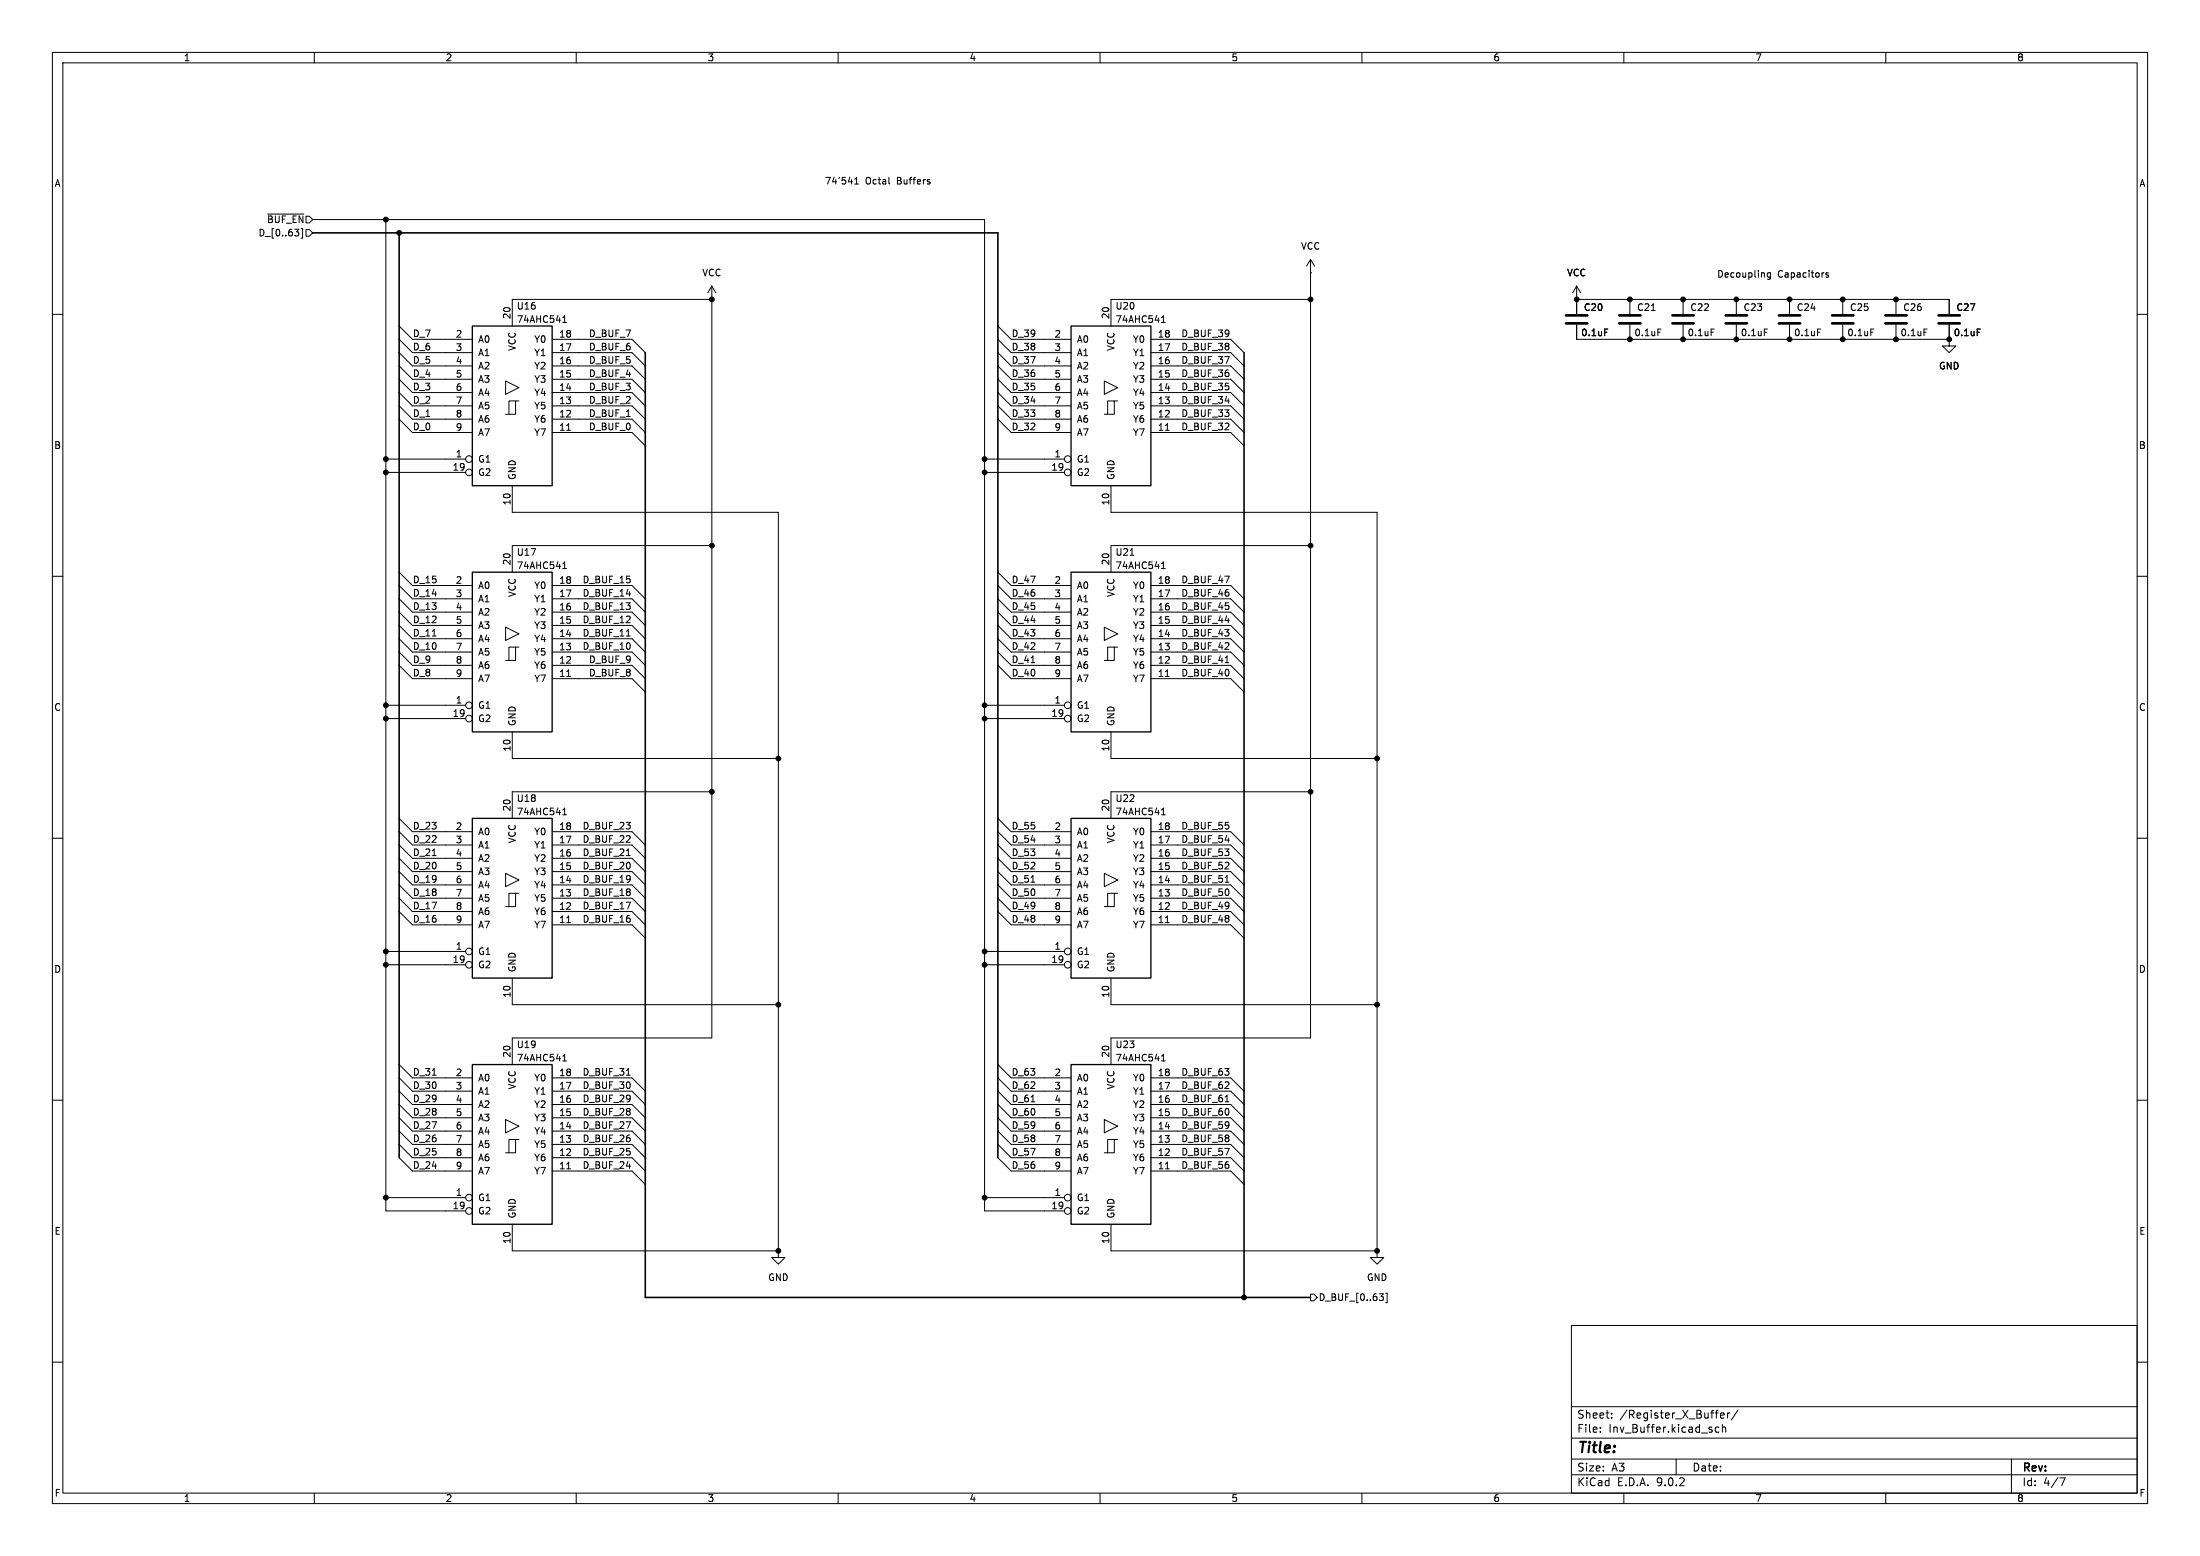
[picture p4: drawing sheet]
<svg xmlns="http://www.w3.org/2000/svg" width="420mm" height="297mm" viewBox="0 0 420 297" stroke-linecap="round" stroke-linejoin="round" font-family="sans-serif">
<g fill="none" stroke="#000" stroke-width=".19">
<path d="M10 10h400v277h-400zM12 12h396v273h-396zM60 10v2M110 10v2M160 10v2M210 10v2M260 10v2M310 10v2M360 10v2M163.2 35.1h.7M163.2 34.2l.3-.3v1.2M169.8 35.1h.1"/>
<path d="M177.4 34.7l.2 .2-.2 .2M177.4 34.3h.1M51.1 40.9h6.9M56.3 43.8h.7l-.4 .4M56.9 44.3l.1 .2-.1 .5M57.8 43.6v1.9h-.3M58.4 43.8h.7l.6 .7-.6 .6h-.7zM59.7 41.9h128.3v189.2h15.2M73.7 41.9v189.2h15.2M135.9 57.2h.1M135.9 57.2h-38.1v5M135.9 54.6v143.5h-38.1v5.1"/>
<path d="M135.9 54.6l-.8 1.3M135.9 54.6l.8 1.3M250.2 52.1h.1M250.2 57.2h-38.1v5M250.2 49.5v148.6h-38.1v5.1M250.2 49.5l-.8 1.3M250.2 49.5l.8 1.3M301 57.2h.1M301 54.6v5.3M301 54.6l-.8 1.3M301 54.6l.8 1.3M301 57.2h71.1v2.7"/>
<path d="M311.1 57.2v2.7M315.3 59.3h.7M321.3 57.2v2.7M331.5 57.2v2.7M338 52.1v1l-.3 .2h-.3M338 52.1h-.4l-.2 .2 .1 .5h.5M341.6 57.2v2.7M349 52.1h-.3l-.1 .1v.2l.4 .1v.3h-.4M351.8 57.2v2.7M361.9 57.2v2.7M10 60h2M76.2 62.2l2.5 2.6h11.5"/>
<path d="M76.2 64.8l2.5 2.5h11.5M76.2 67.3l2.5 2.6h11.5M76.2 69.9l2.5 2.5h11.5M76.2 72.4l2.5 2.5h11.5M76.2 74.9l2.5 2.6h11.5M76.2 77.5l2.5 2.5h11.5M96.5 72.7l2.6 1.3-2.6 1.3zM98.4 76.5h-1.2v2.6M99.1 76.5h-.7v2.6h-1.9M105.4 64.8h15.2l2.6 2.5M105.4 67.3h15.2l2.6 2.6M105.4 69.9h15.2l2.6 2.5"/>
<path d="M105.4 72.4h15.2l2.6 2.5M105.4 74.9h15.2l2.6 2.6M105.4 77.5h15.2l2.6 2.5M107.4 61.5h.8M107.4 60.6l.4-.3v1.2M190.5 62.2l2.5 2.6h11.5M190.5 64.8l2.5 2.5h11.5M190.5 67.3l2.5 2.6h11.5M190.5 69.9l2.5 2.5h11.5M190.5 72.4l2.5 2.5h11.5M190.5 74.9l2.5 2.6h11.5M190.5 77.5l2.5 2.5h11.5"/>
<path d="M210.8 72.7l2.6 1.3-2.6 1.3zM212.7 76.5h-1.2v2.6M213.4 76.5h-.7v2.6h-1.9M219.7 64.8h15.2l2.6 2.5M219.7 67.3h15.2l2.6 2.6M219.7 69.9h15.2l2.6 2.5M219.7 72.4h15.2l2.6 2.5M219.7 74.9h15.2l2.6 2.6M219.7 77.5h15.2l2.6 2.5M221.7 60.6l.4-.3v1.2M221.7 61.5h.8M301 62v2.8h71.1"/>
<path d="M306.3 62.8h.6M311.1 62v2.8M316.5 62.8h.6M321.3 62v2.8M326.7 62.8h.6M331.5 62v2.8M336.8 62.8h.6M341.6 62v2.8M347 62.8h.6M351.8 62v2.8M357.1 62.8h.6M361.9 62v2.8"/>
<path d="M367.3 62.8h.6M372.1 64.8v1.2h1.3l-1.3 1.3-1.3-1.3h1.3M372.1 64.8h.1M372.1 62v2.8M377.5 62.8h.6M408 60h2M73.7 87.6h15.2M73.7 90.2h15.2M76.2 80l2.5 2.6h11.5M97.8 92.7v5.1h50.8v141M105.4 80h15.2l2.6 2.6M105.4 82.6h15.2l2.6 2.5"/>
<path d="M108.2 82.1h.7M188 87.6h15.2M188 90.2h15.2M190.5 80l2.5 2.6h11.5M212.1 92.7v5.1h50.8v141M219.7 80h15.2l2.6 2.6M219.7 82.6h15.2l2.6 2.5M222.5 82.1h.7M10 110h2M76.2 109.2l2.5 2.6h11.5M76.2 111.8l2.5 2.5h11.5M76.2 114.3l2.5 2.5h11.5"/>
<path d="M76.2 116.8l2.5 2.6h11.5M76.2 119.4l2.5 2.5h11.5M96.5 119.7l2.6 1.3-2.6 1.3zM105.4 111.8h15.2l2.6 2.5M105.4 114.3h15.2l2.6 2.5M105.4 116.8h15.2l2.6 2.6M105.4 119.4h15.2l2.6 2.5M107.4 107.6l.4-.3v1.2M107.4 108.5h.8M135.9 104.1h-38.1v5.1M190.5 109.2l2.5 2.6h11.5M190.5 111.8l2.5 2.5h11.5"/>
<path d="M190.5 114.3l2.5 2.5h11.5M190.5 116.8l2.5 2.6h11.5M190.5 119.4l2.5 2.5h11.5M210.8 119.7l2.6 1.3-2.6 1.3zM215.7 106h.8M219.7 111.8h15.2l2.6 2.5M219.7 114.3h15.2l2.6 2.5M219.7 116.8h15.2l2.6 2.6M219.7 119.4h15.2l2.6 2.5M221.7 107.6l.4-.3v1.2M221.7 108.5h.8M250.2 104.1h-38.1v5.1"/>
<path d="M408 110h2M73.7 134.6h15.2M73.7 137.2h15.2M76.2 121.9l2.5 2.6h11.5M76.2 124.5l2.5 2.5h11.5M76.2 127l2.5 2.5h11.5M82.5 121.4h.8M97.8 139.7v5.1h50.8M98.4 123.5h-1.2v2.6M99.1 123.5h-.7v2.6h-1.9M105.4 121.9h15.2l2.6 2.6M105.4 124.5h15.2l2.6 2.5"/>
<path d="M105.4 127h15.2l2.6 2.5M105.4 129.5h15.2l2.6 2.6M108.2 129.1h.7M119.6 121.4h.7M188 134.6h15.2M188 137.2h15.2M190.5 121.9l2.5 2.6h11.5M190.5 124.5l2.5 2.5h11.5M190.5 127l2.5 2.5h11.5M196.8 126.5h.8M212.1 139.7v5.1h50.8M212.7 123.5h-1.2v2.6"/>
<path d="M213.4 123.5h-.7v2.6h-1.9M219.7 121.9h15.2l2.6 2.6M219.7 124.5h15.2l2.6 2.5M219.7 127h15.2l2.6 2.5M219.7 129.5h15.2l2.6 2.6M222.5 129.1h.7M233.9 126.5h.7M10 160h2M76.2 156.2l2.5 2.6h11.5M76.2 158.8l2.5 2.5h11.5M105.4 158.8h15.2l2.6 2.5M107.4 155.5h.8"/>
<path d="M107.4 154.6l.4-.4v1.3M135.9 151.1h-38.1v5.1M190.5 156.2l2.5 2.6h11.5M190.5 158.8l2.5 2.5h11.5M219.7 158.8h15.2l2.6 2.5M221.7 155.5h.8M221.7 154.6l.4-.4v1.3M250.2 151.1h-38.1v5.1M408 160h2M76.2 161.3l2.5 2.5h11.5M76.2 163.8l2.5 2.6h11.5M76.2 166.4l2.5 2.5h11.5"/>
<path d="M76.2 168.9l2.5 2.6h11.5M76.2 171.5l2.5 2.5h11.5M76.2 174l2.5 2.5h11.5M82.5 163.3h.8M96.5 166.7l2.6 1.3-2.6 1.2zM98.4 170.5h-1.2v2.6M99.1 170.5h-.7v2.6h-1.9M105.4 161.3h15.2l2.6 2.5M105.4 163.8h15.2l2.6 2.6M105.4 166.4h15.2l2.6 2.5M105.4 168.9h15.2l2.6 2.6M105.4 171.5h15.2l2.6 2.5"/>
<path d="M105.4 174h15.2l2.6 2.5M105.4 176.5h15.2l2.6 2.6M108.2 176.1h.7M119.6 163.3h.7M190.5 161.3l2.5 2.5h11.5M190.5 163.8l2.5 2.6h11.5M190.5 166.4l2.5 2.5h11.5M190.5 168.9l2.5 2.6h11.5M190.5 171.5l2.5 2.5h11.5M190.5 174l2.5 2.5h11.5M196.8 168.4h.8M210.8 166.7l2.6 1.3-2.6 1.2z"/>
<path d="M212.7 170.5h-1.2v2.6M213.4 170.5h-.7v2.6h-1.9M219.7 161.3h15.2l2.6 2.5M219.7 163.8h15.2l2.6 2.6M219.7 166.4h15.2l2.6 2.5M219.7 168.9h15.2l2.6 2.6M219.7 171.5h15.2l2.6 2.5M219.7 174h15.2l2.6 2.5M219.7 176.5h15.2l2.6 2.6M222.5 176.1h.7M233.9 168.4h.7M73.7 181.6h15.2"/>
<path d="M73.7 184.2h15.2M97.8 186.7v5.1h50.8M188 181.6h15.2M188 184.2h15.2M212.1 186.7v5.1h50.8M10 210h2M76.2 203.2l2.5 2.5h11.5M76.2 205.7l2.5 2.6h11.5M76.2 208.3l2.5 2.5h11.5M76.2 210.8l2.5 2.6h11.5M76.2 213.4l2.5 2.5h11.5M76.2 215.9l2.5 2.5h11.5"/>
<path d="M76.2 218.4l2.5 2.6h11.5M82.5 205.2h.8M96.5 213.7l2.6 1.3-2.6 1.2zM98.4 217.5h-1.2v2.5M99.1 217.5h-.7v2.5h-1.9M105.4 205.7h15.2l2.6 2.6M105.4 208.3h15.2l2.6 2.5M105.4 210.8h15.2l2.6 2.6M105.4 213.4h15.2l2.6 2.5M105.4 215.9h15.2l2.6 2.5M105.4 218.4h15.2l2.6 2.6M107.4 202.5h.8"/>
<path d="M107.4 201.6l.4-.4v1.3M119.6 205.2h.7M190.5 203.2l2.5 2.5h11.5M190.5 205.7l2.5 2.6h11.5M190.5 208.3l2.5 2.5h11.5M190.5 210.8l2.5 2.6h11.5M190.5 213.4l2.5 2.5h11.5M190.5 215.9l2.5 2.5h11.5M190.5 218.4l2.5 2.6h11.5M196.8 210.3h.8M210.8 213.7l2.6 1.3-2.6 1.2zM212.7 217.5h-1.2v2.5"/>
<path d="M213.4 217.5h-.7v2.5h-1.9M219.7 205.7h15.2l2.6 2.6M219.7 208.3h15.2l2.6 2.5M219.7 210.8h15.2l2.6 2.6M219.7 213.4h15.2l2.6 2.5M219.7 215.9h15.2l2.6 2.5M219.7 218.4h15.2l2.6 2.6M221.7 201.6l.4-.4v1.3M221.7 202.5h.8M233.9 210.3h.7M408 210h2M73.7 228.6h15.2"/>
<path d="M76.2 221l2.5 2.5h11.5M97.8 233.7v5.1h50.8M105.4 221h15.2l2.6 2.5M105.4 223.5h15.2l2.6 2.6M108.2 223.1h.7M148.6 238.8v1.2h1.3l-1.3 1.3-1.3-1.3h1.3M148.6 238.8h.1M188 228.6h15.2M190.5 221l2.5 2.5h11.5M212.1 233.7v5.1h50.8M219.7 221h15.2l2.6 2.5M219.7 223.5h15.2l2.6 2.6"/>
<path d="M222.5 223.1h.7M262.9 238.8v1.2h1.3l-1.3 1.3-1.3-1.3h1.3M262.9 238.8h.1M250.2 247h.6l.7 .6-.7 .7h-.6zM263.3 247h.8l-.4 .4M263.8 247.4l.3 .3v.3l-.3 .2M264.5 246.8h.3v1.9h-.3M300 253h108v32h-108zM10 260h2M300 278.5h108M300 274.5h108M300 268.5h108"/>
<path d="M305.5 273.2v.2M305.5 272.5v.1M307.7 270.5v.2M307.7 269.8v.1M320 278.5v3M328.2 272.5l-.5-.1-.3 .3 .2 .6h.6M328.4 270.2l.8-.2-.1-.2-.4-.1-.3 .2 .1 .7h.6M328.8 272.5l.2-.1 .4 .1v.9M328.8 271.9v1.5M329.8 269.7v1M330.2 269.7l-.3 .1-.1 .2M331.8 269.1l-1.3 1.9"/>
<path d="M384 278.5v6.5M408 260h2M60 285v2M110 285v2M160 285v2M210 285v2M260 285v2M300 281.5h108M310 285v2M360 285v2M393.2 282.1h1l-.6 1.5"/>
<circle cx="89.5" cy="90.2" r=".63"/>
<circle cx="89.5" cy="87.6" r=".63"/>
<circle cx="203.8" cy="90.2" r=".63"/>
<circle cx="203.8" cy="87.6" r=".63"/>
<circle cx="89.5" cy="137.2" r=".63"/>
<circle cx="89.5" cy="134.6" r=".63"/>
<circle cx="203.8" cy="137.2" r=".63"/>
<circle cx="203.8" cy="134.6" r=".63"/>
<circle cx="89.5" cy="181.6" r=".63"/>
<circle cx="89.5" cy="184.1" r=".63"/>
<circle cx="203.8" cy="181.6" r=".63"/>
<circle cx="203.8" cy="184.1" r=".63"/>
<circle cx="89.5" cy="228.6" r=".63"/>
<circle cx="89.5" cy="231.1" r=".63"/>
<circle cx="203.8" cy="231.1" r=".63"/>
<circle cx="203.8" cy="228.6" r=".63"/>
</g>
<path d="M90.2 62.2h15.2v30.5h-15.2zM204.5 62.2h15.2v30.5h-15.2zM90.2 109.2h15.2v30.5h-15.2zM204.5 109.2h15.2v30.5h-15.2zM90.2 156.2h15.2v30.5h-15.2zM204.5 156.2h15.2v30.5h-15.2zM90.2 203.2h15.2v30.5h-15.2zM204.5 203.2h15.2v30.5h-15.2z" fill="none" stroke="#000" stroke-width=".25"/>
<g fill="none" stroke="#000" stroke-width=".51">
<path d="M299 60.2h4M299 61.7h4M309.1 60.2h4.1M309.1 61.7h4.1M319.3 60.2h4M319.3 61.7h4M329.4 60.2h4.1M329.4 61.7h4.1M339.6 60.2h4.1M339.6 61.7h4.1M349.8 60.2h4M349.8 61.7h4"/>
<path d="M359.9 60.2h4.1M359.9 61.7h4.1M370.1 60.2h4M370.1 61.7h4"/>
</g>
<path d="M59.7 44.5h130.8v176.5M76.2 44.5v176.5M123.2 67.3v180.3h127M237.5 67.3v180.3" fill="none" stroke="#000" stroke-width=".3"/>
<g fill="#000" stroke="#000" stroke-width=".19">
<circle cx="73.7" cy="41.9" r=".46"/>
<circle cx="76.2" cy="44.5" r=".46"/>
<circle cx="135.9" cy="57.2" r=".46"/>
<circle cx="250.2" cy="57.2" r=".46"/>
<circle cx="301" cy="57.2" r=".46"/>
<circle cx="311.1" cy="57.2" r=".46"/>
<circle cx="321.3" cy="57.2" r=".46"/>
<circle cx="331.5" cy="57.2" r=".46"/>
<circle cx="341.6" cy="57.2" r=".46"/>
<circle cx="351.8" cy="57.2" r=".46"/>
<circle cx="361.9" cy="57.2" r=".46"/>
<circle cx="311.1" cy="64.8" r=".46"/>
<circle cx="321.3" cy="64.8" r=".46"/>
<circle cx="331.5" cy="64.8" r=".46"/>
<circle cx="341.6" cy="64.8" r=".46"/>
<circle cx="351.8" cy="64.8" r=".46"/>
<circle cx="361.9" cy="64.8" r=".46"/>
<circle cx="372.1" cy="64.8" r=".46"/>
<circle cx="73.7" cy="87.6" r=".46"/>
<circle cx="73.7" cy="90.2" r=".46"/>
<circle cx="188" cy="90.2" r=".46"/>
<circle cx="188" cy="87.6" r=".46"/>
<circle cx="135.9" cy="104.1" r=".46"/>
<circle cx="250.2" cy="104.1" r=".46"/>
<circle cx="73.7" cy="137.2" r=".46"/>
<circle cx="73.7" cy="134.6" r=".46"/>
<circle cx="188" cy="134.6" r=".46"/>
<circle cx="188" cy="137.2" r=".46"/>
<circle cx="135.9" cy="151.1" r=".46"/>
<circle cx="148.6" cy="144.8" r=".46"/>
<circle cx="250.2" cy="151.1" r=".46"/>
<circle cx="262.9" cy="144.8" r=".46"/>
<circle cx="73.7" cy="181.6" r=".46"/>
<circle cx="73.7" cy="184.2" r=".46"/>
<circle cx="148.6" cy="191.8" r=".46"/>
<circle cx="188" cy="181.6" r=".46"/>
<circle cx="188" cy="184.2" r=".46"/>
<circle cx="262.9" cy="191.8" r=".46"/>
<circle cx="73.7" cy="228.6" r=".46"/>
<circle cx="148.6" cy="238.8" r=".46"/>
<circle cx="188" cy="228.6" r=".46"/>
<circle cx="262.9" cy="238.8" r=".46"/>
<circle cx="237.5" cy="247.6" r=".46"/>
</g>
<text font-size="2.8" x="301" y="277.9">Title:</text>
<g font-size="2.1">
<text x="301" y="273.7">File:</text>
<text x="301" y="271">Sheet:</text>
<text x="307.1" y="273.7">Inv_Buffer.kicad_sch</text>
<text x="309.2" y="271">/Register_X_Buffer/</text>
<text x="301" y="281.1">Size:</text>
<text x="307.6" y="281.1">A3</text>
<text x="323" y="281.1">Date:</text>
<text x="386" y="281.3">Rev:</text>
<text x="301" y="283.9">KiCad</text>
<text x="308.7" y="283.9">E.D.A.</text>
<text x="316.3" y="283.9">9.0.2</text>
<text x="386" y="283.9">Id:</text>
<text x="390.1" y="283.9">4/7</text>
</g>
<g font-size="1.8">
<text x="35" y="11.9">1</text>
<text x="85" y="11.9">2</text>
<text x="135" y="11.9">3</text>
<text x="185" y="11.9">4</text>
<text x="235" y="11.9">5</text>
<text x="285" y="11.9">6</text>
<text x="335" y="11.9">7</text>
<text x="385" y="11.9">8</text>
<text x="10.3" y="35.9">A</text>
<text x="157.4" y="35.4">74'541</text>
<text x="165.2" y="35.4">Octal</text>
<text x="171.3" y="35.4">Buffers</text>
<text x="408.3" y="35.9">A</text>
<text x="49.3" y="45.3">D_[0..63]</text>
<text x="50.9" y="42.8">~{BUF_EN}</text>
<text x="248.3" y="47.9">VCC</text>
<text x="134" y="52.9">VCC</text>
<text x="299.1" y="52.9">VCC</text>
<text x="327.7" y="53.2">Decoupling</text>
<text x="339.3" y="53.2">Capacitors</text>
<text x="98.6" y="59.3">U16</text>
<text x="212.9" y="59.3">U20</text>
<text x="302.3" y="59.5">C20</text>
<text x="312.4" y="59.5">C21</text>
<text x="322.6" y="59.5">C22</text>
<text x="332.7" y="59.5">C23</text>
<text x="342.9" y="59.5">C24</text>
<text x="353.1" y="59.5">C25</text>
<text x="363.2" y="59.5">C26</text>
<text x="373.4" y="59.5">C27</text>
<text x="78.7" y="64.4">D_7</text>
<text x="86.9" y="64.5">2</text>
<text x="91.2" y="65.6">A0</text>
<text x="97.5" y="61" transform="rotate(-90 97.5 61)">20</text>
<text x="98.6" y="61.8">74AHC541</text>
<text x="101.9" y="65.6">Y0</text>
<text x="106.6" y="64.5">18</text>
<text x="112.3" y="64.4">D_BUF_7</text>
<text x="193" y="64.4">D_39</text>
<text x="201.2" y="64.5">2</text>
<text x="205.5" y="65.6">A0</text>
<text x="211.8" y="61" transform="rotate(-90 211.8 61)">20</text>
<text x="212.9" y="61.8">74AHC541</text>
<text x="216.2" y="65.6">Y0</text>
<text x="220.9" y="64.5">18</text>
<text x="225.4" y="64.4">D_BUF_39</text>
<text x="301.8" y="64.4">0.1uF</text>
<text x="311.9" y="64.4">0.1uF</text>
<text x="322.1" y="64.4">0.1uF</text>
<text x="332.2" y="64.4">0.1uF</text>
<text x="342.4" y="64.4">0.1uF</text>
<text x="352.6" y="64.4">0.1uF</text>
<text x="362.7" y="64.4">0.1uF</text>
<text x="372.9" y="64.4">0.1uF</text>
<text x="78.7" y="69.5">D_5</text>
<text x="78.7" y="67">D_6</text>
<text x="86.9" y="67.1">3</text>
<text x="86.9" y="69.6">4</text>
<text x="91.2" y="68.2">A1</text>
<text x="91.2" y="70.7">A2</text>
<text x="98.7" y="67.1" transform="rotate(-90 98.7 67.1)">VCC</text>
<text x="101.9" y="68.2">Y1</text>
<text x="101.9" y="70.7">Y2</text>
<text x="106.6" y="67.1">17</text>
<text x="106.6" y="69.6">16</text>
<text x="112.3" y="69.5">D_BUF_5</text>
<text x="112.3" y="67">D_BUF_6</text>
<text x="193" y="69.5">D_37</text>
<text x="193" y="67">D_38</text>
<text x="201.2" y="67.1">3</text>
<text x="201.2" y="69.6">4</text>
<text x="205.5" y="68.2">A1</text>
<text x="205.5" y="70.7">A2</text>
<text x="213" y="67.1" transform="rotate(-90 213 67.1)">VCC</text>
<text x="216.2" y="68.2">Y1</text>
<text x="216.2" y="70.7">Y2</text>
<text x="220.9" y="67.1">17</text>
<text x="220.9" y="69.6">16</text>
<text x="225.4" y="69.5">D_BUF_37</text>
<text x="225.4" y="67">D_BUF_38</text>
<text x="370.1" y="70.7">GND</text>
<text x="78.7" y="74.6">D_3</text>
<text x="78.7" y="77.1">D_2</text>
<text x="78.7" y="72">D_4</text>
<text x="86.9" y="72.1">5</text>
<text x="86.9" y="74.7">6</text>
<text x="86.9" y="77.2">7</text>
<text x="91.2" y="73.3">A3</text>
<text x="91.2" y="75.8">A4</text>
<text x="101.9" y="73.3">Y3</text>
<text x="101.9" y="75.8">Y4</text>
<text x="106.6" y="72.1">15</text>
<text x="106.6" y="74.7">14</text>
<text x="106.6" y="77.2">13</text>
<text x="112.3" y="77.1">D_BUF_2</text>
<text x="112.3" y="74.6">D_BUF_3</text>
<text x="112.3" y="72">D_BUF_4</text>
<text x="193" y="72">D_36</text>
<text x="193" y="74.6">D_35</text>
<text x="193" y="77.1">D_34</text>
<text x="201.2" y="72.1">5</text>
<text x="201.2" y="74.7">6</text>
<text x="201.2" y="77.2">7</text>
<text x="205.5" y="73.3">A3</text>
<text x="205.5" y="75.8">A4</text>
<text x="216.2" y="73.3">Y3</text>
<text x="216.2" y="75.8">Y4</text>
<text x="220.9" y="72.1">15</text>
<text x="220.9" y="74.7">14</text>
<text x="220.9" y="77.2">13</text>
<text x="225.4" y="74.6">D_BUF_35</text>
<text x="225.4" y="72">D_BUF_36</text>
<text x="225.4" y="77.1">D_BUF_34</text>
<text x="78.7" y="82.2">D_0</text>
<text x="78.7" y="79.7">D_1</text>
<text x="86.9" y="79.8">8</text>
<text x="86.9" y="82.3">9</text>
<text x="91.2" y="78.3">A5</text>
<text x="91.2" y="80.9">A6</text>
<text x="91.2" y="83.4">A7</text>
<text x="101.9" y="78.3">Y5</text>
<text x="101.9" y="80.9">Y6</text>
<text x="101.9" y="83.4">Y7</text>
<text x="106.6" y="79.8">12</text>
<text x="106.6" y="82.3">11</text>
<text x="112.3" y="79.7">D_BUF_1</text>
<text x="112.3" y="82.2">D_BUF_0</text>
<text x="193" y="79.7">D_33</text>
<text x="193" y="82.2">D_32</text>
<text x="201.2" y="79.8">8</text>
<text x="201.2" y="82.3">9</text>
<text x="205.5" y="78.3">A5</text>
<text x="205.5" y="80.9">A6</text>
<text x="205.5" y="83.4">A7</text>
<text x="216.2" y="78.3">Y5</text>
<text x="216.2" y="80.9">Y6</text>
<text x="216.2" y="83.4">Y7</text>
<text x="220.9" y="79.8">12</text>
<text x="220.9" y="82.3">11</text>
<text x="225.4" y="79.7">D_BUF_33</text>
<text x="225.4" y="82.2">D_BUF_32</text>
<text x="10.3" y="85.9">B</text>
<text x="86.3" y="89.9">19</text>
<text x="86.9" y="87.4">1</text>
<text x="91.2" y="88.5">G1</text>
<text x="200.6" y="89.9">19</text>
<text x="201.2" y="87.4">1</text>
<text x="205.5" y="88.5">G1</text>
<text x="408.2" y="85.9">B</text>
<text x="91.2" y="91">G2</text>
<text x="98.7" y="91.7" transform="rotate(-90 98.7 91.7)">GND</text>
<text x="205.5" y="91">G2</text>
<text x="213" y="91.7" transform="rotate(-90 213 91.7)">GND</text>
<text x="97.5" y="96.6" transform="rotate(-90 97.5 96.6)">10</text>
<text x="211.8" y="96.6" transform="rotate(-90 211.8 96.6)">10</text>
<text x="97.5" y="108" transform="rotate(-90 97.5 108)">20</text>
<text x="98.6" y="106.3">U17</text>
<text x="211.8" y="108" transform="rotate(-90 211.8 108)">20</text>
<text x="212.9" y="106.3">U21</text>
<text x="78.7" y="111.4">D_15</text>
<text x="78.7" y="114">D_14</text>
<text x="86.9" y="111.5">2</text>
<text x="91.2" y="112.6">A0</text>
<text x="98.6" y="108.8">74AHC541</text>
<text x="101.9" y="112.6">Y0</text>
<text x="106.6" y="111.5">18</text>
<text x="111.1" y="114">D_BUF_14</text>
<text x="111.1" y="111.4">D_BUF_15</text>
<text x="193" y="111.4">D_47</text>
<text x="193" y="114">D_46</text>
<text x="201.2" y="111.5">2</text>
<text x="205.5" y="112.6">A0</text>
<text x="212.9" y="108.8">74AHC541</text>
<text x="216.2" y="112.6">Y0</text>
<text x="220.9" y="111.5">18</text>
<text x="225.4" y="114">D_BUF_46</text>
<text x="225.4" y="111.4">D_BUF_47</text>
<text x="78.7" y="119">D_12</text>
<text x="78.7" y="116.5">D_13</text>
<text x="86.9" y="114">3</text>
<text x="86.9" y="116.6">4</text>
<text x="86.9" y="119.1">5</text>
<text x="91.2" y="115.2">A1</text>
<text x="91.2" y="117.7">A2</text>
<text x="98.7" y="114.1" transform="rotate(-90 98.7 114.1)">VCC</text>
<text x="101.9" y="115.2">Y1</text>
<text x="101.9" y="117.7">Y2</text>
<text x="106.6" y="114">17</text>
<text x="106.6" y="116.6">16</text>
<text x="106.6" y="119.1">15</text>
<text x="111.1" y="116.5">D_BUF_13</text>
<text x="111.1" y="119">D_BUF_12</text>
<text x="193" y="116.5">D_45</text>
<text x="193" y="119">D_44</text>
<text x="201.2" y="114">3</text>
<text x="201.2" y="116.6">4</text>
<text x="201.2" y="119.1">5</text>
<text x="205.5" y="115.2">A1</text>
<text x="205.5" y="117.7">A2</text>
<text x="213" y="114.1" transform="rotate(-90 213 114.1)">VCC</text>
<text x="216.2" y="115.2">Y1</text>
<text x="216.2" y="117.7">Y2</text>
<text x="220.9" y="114">17</text>
<text x="220.9" y="116.6">16</text>
<text x="220.9" y="119.1">15</text>
<text x="225.4" y="116.5">D_BUF_45</text>
<text x="225.4" y="119">D_BUF_44</text>
<text x="78.7" y="124.1">D_10</text>
<text x="78.7" y="121.6">D_11</text>
<text x="86.9" y="121.7">6</text>
<text x="86.9" y="124.2">7</text>
<text x="91.2" y="120.2">A3</text>
<text x="91.2" y="122.8">A4</text>
<text x="91.2" y="125.3">A5</text>
<text x="101.9" y="120.2">Y3</text>
<text x="101.9" y="122.8">Y4</text>
<text x="101.9" y="125.3">Y5</text>
<text x="106.6" y="121.7">14</text>
<text x="106.6" y="124.2">13</text>
<text x="111.1" y="124.1">D_BUF_10</text>
<text x="111.1" y="121.6">D_BUF_11</text>
<text x="193" y="121.6">D_43</text>
<text x="193" y="124.1">D_42</text>
<text x="201.2" y="121.7">6</text>
<text x="201.2" y="124.2">7</text>
<text x="205.5" y="120.2">A3</text>
<text x="205.5" y="122.8">A4</text>
<text x="205.5" y="125.3">A5</text>
<text x="216.2" y="120.2">Y3</text>
<text x="216.2" y="122.8">Y4</text>
<text x="216.2" y="125.3">Y5</text>
<text x="220.9" y="121.7">14</text>
<text x="220.9" y="124.2">13</text>
<text x="225.4" y="121.6">D_BUF_43</text>
<text x="225.4" y="124.1">D_BUF_42</text>
<text x="78.7" y="129.2">D_8</text>
<text x="78.7" y="126.7">D_9</text>
<text x="86.9" y="126.7">8</text>
<text x="86.9" y="129.3">9</text>
<text x="91.2" y="127.9">A6</text>
<text x="91.2" y="130.4">A7</text>
<text x="101.9" y="127.9">Y6</text>
<text x="101.9" y="130.4">Y7</text>
<text x="106.6" y="126.7">12</text>
<text x="106.6" y="129.3">11</text>
<text x="112.3" y="129.2">D_BUF_8</text>
<text x="112.3" y="126.7">D_BUF_9</text>
<text x="193" y="129.2">D_40</text>
<text x="193" y="126.7">D_41</text>
<text x="201.2" y="126.7">8</text>
<text x="201.2" y="129.3">9</text>
<text x="205.5" y="127.9">A6</text>
<text x="205.5" y="130.4">A7</text>
<text x="216.2" y="127.9">Y6</text>
<text x="216.2" y="130.4">Y7</text>
<text x="220.9" y="126.7">12</text>
<text x="220.9" y="129.3">11</text>
<text x="225.4" y="126.7">D_BUF_41</text>
<text x="225.4" y="129.2">D_BUF_40</text>
<text x="10.3" y="135.9">C</text>
<text x="86.3" y="136.9">19</text>
<text x="86.9" y="134.4">1</text>
<text x="91.2" y="135.5">G1</text>
<text x="200.6" y="136.9">19</text>
<text x="201.2" y="134.4">1</text>
<text x="205.5" y="135.5">G1</text>
<text x="408.2" y="135.9">C</text>
<text x="91.2" y="138">G2</text>
<text x="97.5" y="143.6" transform="rotate(-90 97.5 143.6)">10</text>
<text x="98.7" y="138.7" transform="rotate(-90 98.7 138.7)">GND</text>
<text x="205.5" y="138">G2</text>
<text x="211.8" y="143.6" transform="rotate(-90 211.8 143.6)">10</text>
<text x="213" y="138.7" transform="rotate(-90 213 138.7)">GND</text>
<text x="97.5" y="155" transform="rotate(-90 97.5 155)">20</text>
<text x="98.6" y="153.3">U18</text>
<text x="98.6" y="155.8">74AHC541</text>
<text x="211.8" y="155" transform="rotate(-90 211.8 155)">20</text>
<text x="212.9" y="153.3">U22</text>
<text x="212.9" y="155.8">74AHC541</text>
<text x="78.7" y="158.4">D_23</text>
<text x="78.7" y="160.9">D_22</text>
<text x="86.9" y="158.5">2</text>
<text x="86.9" y="161">3</text>
<text x="91.2" y="159.6">A0</text>
<text x="98.7" y="161.1" transform="rotate(-90 98.7 161.1)">VCC</text>
<text x="101.9" y="159.6">Y0</text>
<text x="106.6" y="158.5">18</text>
<text x="106.6" y="161">17</text>
<text x="111.1" y="160.9">D_BUF_22</text>
<text x="111.1" y="158.4">D_BUF_23</text>
<text x="193" y="160.9">D_54</text>
<text x="193" y="158.4">D_55</text>
<text x="201.2" y="158.5">2</text>
<text x="201.2" y="161">3</text>
<text x="205.5" y="159.6">A0</text>
<text x="213" y="161.1" transform="rotate(-90 213 161.1)">VCC</text>
<text x="216.2" y="159.6">Y0</text>
<text x="220.9" y="158.5">18</text>
<text x="220.9" y="161">17</text>
<text x="225.4" y="158.4">D_BUF_55</text>
<text x="225.4" y="160.9">D_BUF_54</text>
<text x="78.7" y="166">D_20</text>
<text x="78.7" y="163.5">D_21</text>
<text x="86.9" y="163.6">4</text>
<text x="86.9" y="166.1">5</text>
<text x="91.2" y="162.2">A1</text>
<text x="91.2" y="164.7">A2</text>
<text x="91.2" y="167.2">A3</text>
<text x="101.9" y="162.2">Y1</text>
<text x="101.9" y="164.7">Y2</text>
<text x="101.9" y="167.2">Y3</text>
<text x="106.6" y="163.6">16</text>
<text x="106.6" y="166.1">15</text>
<text x="111.1" y="166">D_BUF_20</text>
<text x="111.1" y="163.5">D_BUF_21</text>
<text x="193" y="166">D_52</text>
<text x="193" y="163.5">D_53</text>
<text x="201.2" y="163.6">4</text>
<text x="201.2" y="166.1">5</text>
<text x="205.5" y="162.2">A1</text>
<text x="205.5" y="164.7">A2</text>
<text x="205.5" y="167.2">A3</text>
<text x="216.2" y="162.2">Y1</text>
<text x="216.2" y="164.7">Y2</text>
<text x="216.2" y="167.2">Y3</text>
<text x="220.9" y="163.6">16</text>
<text x="220.9" y="166.1">15</text>
<text x="225.4" y="163.5">D_BUF_53</text>
<text x="225.4" y="166">D_BUF_52</text>
<text x="78.7" y="168.6">D_19</text>
<text x="78.7" y="171.1">D_18</text>
<text x="78.7" y="173.6">D_17</text>
<text x="86.9" y="168.7">6</text>
<text x="86.9" y="171.2">7</text>
<text x="86.9" y="173.7">8</text>
<text x="91.2" y="169.8">A4</text>
<text x="91.2" y="172.3">A5</text>
<text x="101.9" y="169.8">Y4</text>
<text x="101.9" y="172.3">Y5</text>
<text x="106.6" y="168.7">14</text>
<text x="106.6" y="171.2">13</text>
<text x="106.6" y="173.7">12</text>
<text x="111.1" y="168.6">D_BUF_19</text>
<text x="111.1" y="173.6">D_BUF_17</text>
<text x="111.1" y="171.1">D_BUF_18</text>
<text x="193" y="171.1">D_50</text>
<text x="193" y="168.6">D_51</text>
<text x="193" y="173.6">D_49</text>
<text x="201.2" y="168.7">6</text>
<text x="201.2" y="171.2">7</text>
<text x="201.2" y="173.7">8</text>
<text x="205.5" y="169.8">A4</text>
<text x="205.5" y="172.3">A5</text>
<text x="216.2" y="169.8">Y4</text>
<text x="216.2" y="172.3">Y5</text>
<text x="220.9" y="168.7">14</text>
<text x="220.9" y="171.2">13</text>
<text x="220.9" y="173.7">12</text>
<text x="225.4" y="173.6">D_BUF_49</text>
<text x="225.4" y="168.6">D_BUF_51</text>
<text x="225.4" y="171.1">D_BUF_50</text>
<text x="78.7" y="176.2">D_16</text>
<text x="86.9" y="176.3">9</text>
<text x="91.2" y="174.9">A6</text>
<text x="91.2" y="177.4">A7</text>
<text x="101.9" y="174.9">Y6</text>
<text x="101.9" y="177.4">Y7</text>
<text x="106.6" y="176.3">11</text>
<text x="111.1" y="176.2">D_BUF_16</text>
<text x="193" y="176.2">D_48</text>
<text x="201.2" y="176.3">9</text>
<text x="205.5" y="174.9">A6</text>
<text x="205.5" y="177.4">A7</text>
<text x="216.2" y="174.9">Y6</text>
<text x="216.2" y="177.4">Y7</text>
<text x="220.9" y="176.3">11</text>
<text x="225.4" y="176.2">D_BUF_48</text>
<text x="10.3" y="185.9">D</text>
<text x="86.3" y="183.9">19</text>
<text x="86.9" y="181.4">1</text>
<text x="91.2" y="182.5">G1</text>
<text x="91.2" y="185">G2</text>
<text x="98.7" y="185.7" transform="rotate(-90 98.7 185.7)">GND</text>
<text x="200.6" y="183.9">19</text>
<text x="201.2" y="181.4">1</text>
<text x="205.5" y="182.5">G1</text>
<text x="205.5" y="185">G2</text>
<text x="213" y="185.7" transform="rotate(-90 213 185.7)">GND</text>
<text x="408.2" y="185.9">D</text>
<text x="97.5" y="190.5" transform="rotate(-90 97.5 190.5)">10</text>
<text x="211.8" y="190.5" transform="rotate(-90 211.8 190.5)">10</text>
<text x="97.5" y="202" transform="rotate(-90 97.5 202)">20</text>
<text x="98.6" y="200.3">U19</text>
<text x="98.6" y="202.8">74AHC541</text>
<text x="211.8" y="202" transform="rotate(-90 211.8 202)">20</text>
<text x="212.9" y="200.3">U23</text>
<text x="212.9" y="202.8">74AHC541</text>
<text x="78.7" y="207.9">D_30</text>
<text x="78.7" y="205.4">D_31</text>
<text x="86.9" y="205.5">2</text>
<text x="86.9" y="208">3</text>
<text x="91.2" y="206.6">A0</text>
<text x="91.2" y="209.1">A1</text>
<text x="98.7" y="208" transform="rotate(-90 98.7 208)">VCC</text>
<text x="101.9" y="206.6">Y0</text>
<text x="101.9" y="209.1">Y1</text>
<text x="106.6" y="205.5">18</text>
<text x="106.6" y="208">17</text>
<text x="111.1" y="207.9">D_BUF_30</text>
<text x="111.1" y="205.4">D_BUF_31</text>
<text x="193" y="207.9">D_62</text>
<text x="193" y="205.4">D_63</text>
<text x="201.2" y="205.5">2</text>
<text x="201.2" y="208">3</text>
<text x="205.5" y="206.6">A0</text>
<text x="205.5" y="209.1">A1</text>
<text x="213" y="208" transform="rotate(-90 213 208)">VCC</text>
<text x="216.2" y="206.6">Y0</text>
<text x="216.2" y="209.1">Y1</text>
<text x="220.9" y="205.5">18</text>
<text x="220.9" y="208">17</text>
<text x="225.4" y="205.4">D_BUF_63</text>
<text x="225.4" y="207.9">D_BUF_62</text>
<text x="78.7" y="210.5">D_29</text>
<text x="78.7" y="213">D_28</text>
<text x="78.7" y="215.6">D_27</text>
<text x="86.9" y="210.6">4</text>
<text x="86.9" y="213.1">5</text>
<text x="86.9" y="215.6">6</text>
<text x="91.2" y="211.7">A2</text>
<text x="91.2" y="214.2">A3</text>
<text x="101.9" y="211.7">Y2</text>
<text x="101.9" y="214.2">Y3</text>
<text x="106.6" y="210.6">16</text>
<text x="106.6" y="213.1">15</text>
<text x="106.6" y="215.6">14</text>
<text x="111.1" y="215.6">D_BUF_27</text>
<text x="111.1" y="210.5">D_BUF_29</text>
<text x="111.1" y="213">D_BUF_28</text>
<text x="193" y="213">D_60</text>
<text x="193" y="215.6">D_59</text>
<text x="193" y="210.5">D_61</text>
<text x="201.2" y="210.6">4</text>
<text x="201.2" y="213.1">5</text>
<text x="201.2" y="215.6">6</text>
<text x="205.5" y="211.7">A2</text>
<text x="205.5" y="214.2">A3</text>
<text x="216.2" y="211.7">Y2</text>
<text x="216.2" y="214.2">Y3</text>
<text x="220.9" y="210.6">16</text>
<text x="220.9" y="213.1">15</text>
<text x="220.9" y="215.6">14</text>
<text x="225.4" y="210.5">D_BUF_61</text>
<text x="225.4" y="213">D_BUF_60</text>
<text x="225.4" y="215.6">D_BUF_59</text>
<text x="78.7" y="218.1">D_26</text>
<text x="78.7" y="220.6">D_25</text>
<text x="86.9" y="218.2">7</text>
<text x="86.9" y="220.7">8</text>
<text x="91.2" y="216.8">A4</text>
<text x="91.2" y="219.3">A5</text>
<text x="91.2" y="221.8">A6</text>
<text x="101.9" y="216.8">Y4</text>
<text x="101.9" y="219.3">Y5</text>
<text x="101.9" y="221.8">Y6</text>
<text x="106.6" y="218.2">13</text>
<text x="106.6" y="220.7">12</text>
<text x="111.1" y="220.6">D_BUF_25</text>
<text x="111.1" y="218.1">D_BUF_26</text>
<text x="193" y="218.1">D_58</text>
<text x="193" y="220.6">D_57</text>
<text x="201.2" y="218.2">7</text>
<text x="201.2" y="220.7">8</text>
<text x="205.5" y="216.8">A4</text>
<text x="205.5" y="219.3">A5</text>
<text x="205.5" y="221.8">A6</text>
<text x="216.2" y="216.8">Y4</text>
<text x="216.2" y="219.3">Y5</text>
<text x="216.2" y="221.8">Y6</text>
<text x="220.9" y="218.2">13</text>
<text x="220.9" y="220.7">12</text>
<text x="225.4" y="220.6">D_BUF_57</text>
<text x="225.4" y="218.1">D_BUF_58</text>
<text x="78.7" y="223.2">D_24</text>
<text x="86.9" y="223.3">9</text>
<text x="91.2" y="224.4">A7</text>
<text x="101.9" y="224.4">Y7</text>
<text x="106.6" y="223.3">11</text>
<text x="111.1" y="223.2">D_BUF_24</text>
<text x="193" y="223.2">D_56</text>
<text x="201.2" y="223.3">9</text>
<text x="205.5" y="224.4">A7</text>
<text x="216.2" y="224.4">Y7</text>
<text x="220.9" y="223.3">11</text>
<text x="225.4" y="223.2">D_BUF_56</text>
<text x="86.3" y="230.9">19</text>
<text x="86.9" y="228.3">1</text>
<text x="91.2" y="229.5">G1</text>
<text x="91.2" y="232">G2</text>
<text x="98.7" y="232.7" transform="rotate(-90 98.7 232.7)">GND</text>
<text x="200.6" y="230.9">19</text>
<text x="201.2" y="228.3">1</text>
<text x="205.5" y="229.5">G1</text>
<text x="205.5" y="232">G2</text>
<text x="213" y="232.7" transform="rotate(-90 213 232.7)">GND</text>
<text x="10.3" y="235.9">E</text>
<text x="97.5" y="237.5" transform="rotate(-90 97.5 237.5)">10</text>
<text x="211.8" y="237.5" transform="rotate(-90 211.8 237.5)">10</text>
<text x="408.3" y="235.9">E</text>
<text x="146.6" y="244.7">GND</text>
<text x="260.9" y="244.7">GND</text>
<text x="251.7" y="248.5">D_BUF_[0..63]</text>
<text x="10.3" y="285.9">F</text>
<text x="35" y="286.9">1</text>
<text x="85" y="286.9">2</text>
<text x="135" y="286.9">3</text>
<text x="185" y="286.9">4</text>
<text x="235" y="286.9">5</text>
<text x="285" y="286.9">6</text>
<text x="335" y="286.9">7</text>
<text x="385" y="286.9">8</text>
<text x="408.3" y="285.9">F</text>
</g>
</svg>
